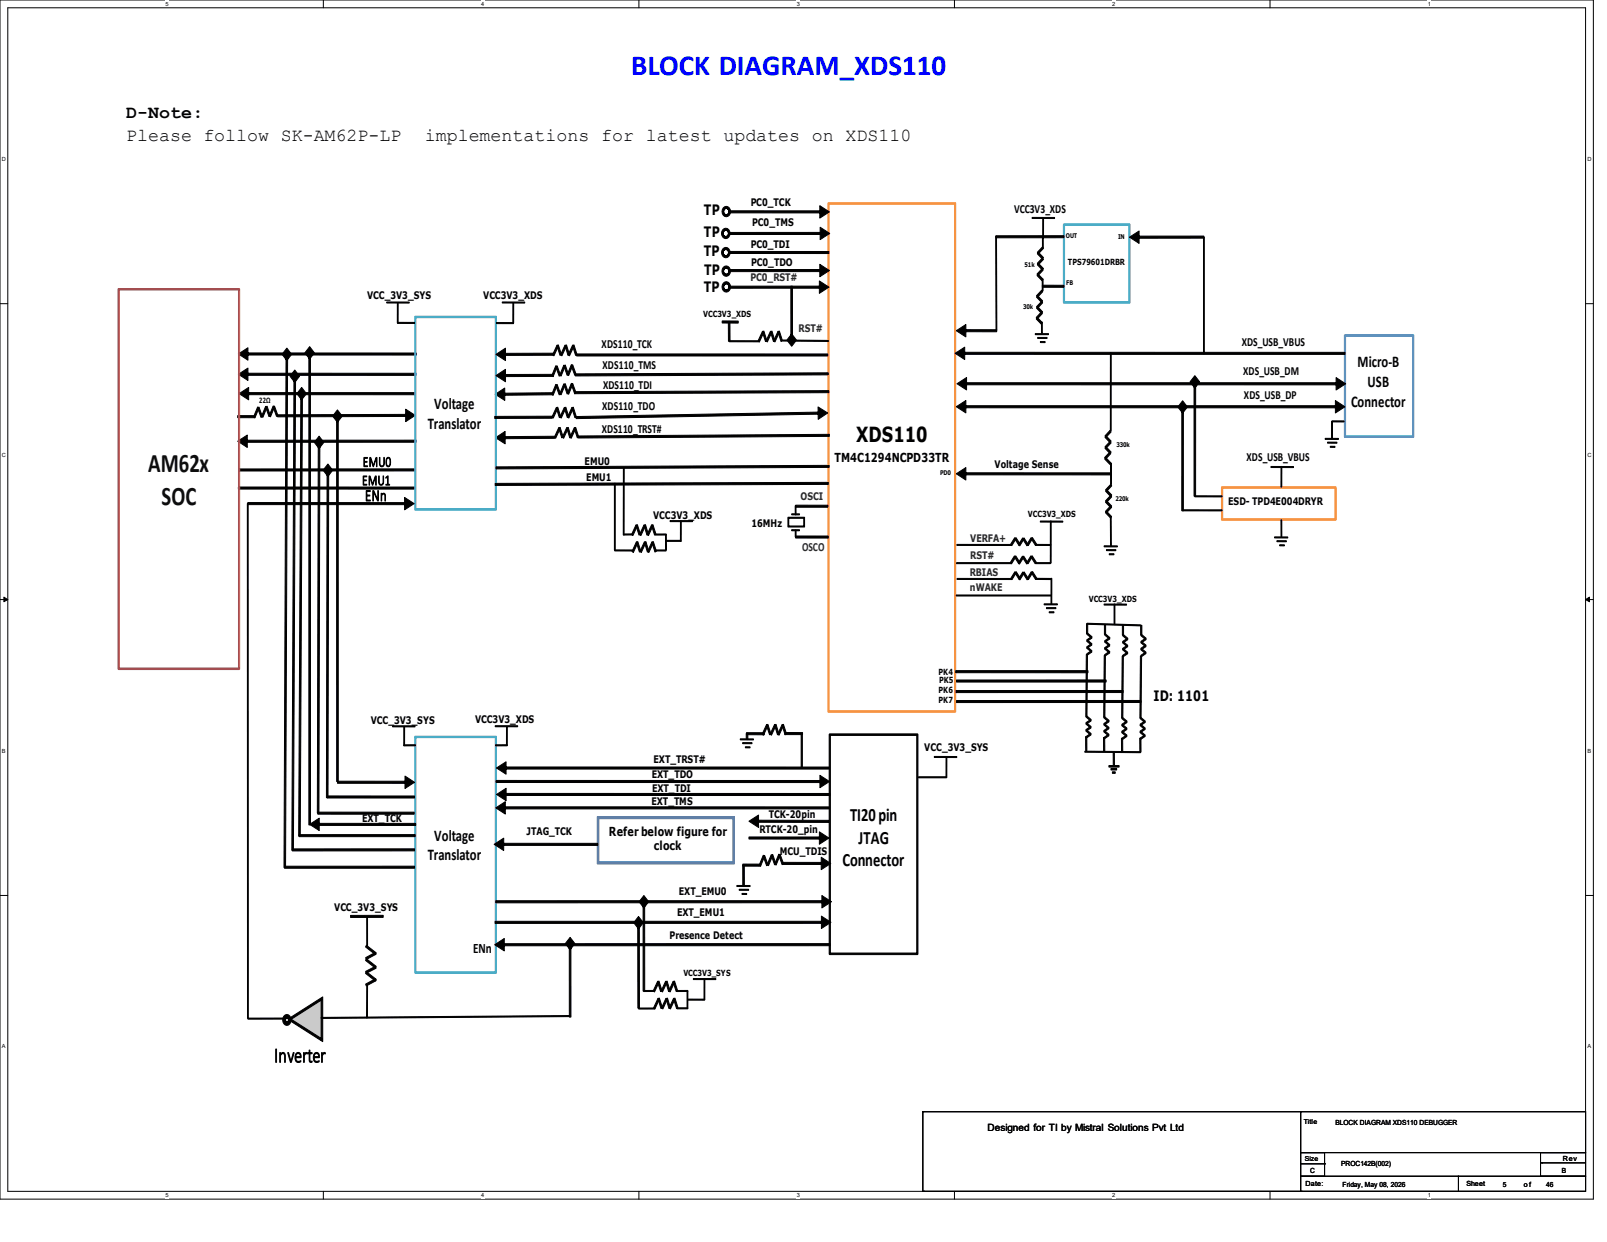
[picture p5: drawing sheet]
<svg xmlns="http://www.w3.org/2000/svg" width="279mm" height="216mm" viewBox="0 0 279 216" stroke-linecap="round" stroke-linejoin="round" font-family="sans-serif">
<path d="M0 0h277v208.4h-277zM1.4 1.4h274.3v205.7h-274.3z" fill="none" stroke="#000" stroke-width=".17"/>
<g fill="#fff">
<path d="M28.8 .1h.5v1.1h-.5z"/>
<path d="M28.8 207.2h.5v1.1h-.5z"/>
</g>
<path d="M56.2 0v1.4M56.2 207.1v1.3" fill="none" stroke="#000" stroke-width=".17"/>
<g fill="#fff">
<path d="M83.7 .1h.5v1.1h-.5z"/>
<path d="M83.7 207.2h.5v1.1h-.5z"/>
</g>
<path d="M111.1 0v1.4M111.1 207.1v1.3" fill="none" stroke="#000" stroke-width=".17"/>
<g fill="#fff">
<path d="M138.5 .1h.6v1.1h-.6z"/>
<path d="M138.5 207.2h.6v1.1h-.6z"/>
</g>
<path d="M165.9 0v1.4M165.9 207.1v1.3" fill="none" stroke="#000" stroke-width=".17"/>
<g fill="#fff">
<path d="M193.4 .1h.5v1.1h-.5z"/>
<path d="M193.4 207.2h.5v1.1h-.5z"/>
</g>
<path d="M220.8 0v1.4M220.8 207.1v1.3" fill="none" stroke="#000" stroke-width=".17"/>
<g fill="#fff">
<path d="M248.2 .1h.6v1.1h-.6z"/>
<path d="M248.2 207.2h.6v1.1h-.6z"/>
<path d="M.3 27.1h.8v1.1h-.8z"/>
<path d="M276 27.1h.7v1.1h-.7z"/>
<path d="M.3 78.5h.8v1.1h-.8z"/>
<path d="M276 78.5h.7v1.1h-.7z"/>
</g>
<path d="M0 52.8h1.4M275.7 52.8h1.3" fill="none" stroke="#000" stroke-width=".17"/>
<g fill="#fff">
<path d="M.3 129.9h.7v1.1h-.7z"/>
<path d="M276 129.9h.6v1.1h-.6z"/>
</g>
<path d="M0 104.2h1.4M275.7 104.2h1.3" fill="none" stroke="#000" stroke-width=".17"/>
<path d="M.7 103.8l.7 .4-.7 .4zM275.7 104.2l.7-.4v.8z" fill="#000" stroke="#000" stroke-width=".17"/>
<g fill="#fff">
<path d="M.3 181.4h.7v1.1h-.7z"/>
<path d="M276 181.4h.6v1.1h-.6z"/>
</g>
<path d="M0 155.7h1.4M275.7 155.7h1.3" fill="none" stroke="#000" stroke-width=".17"/>
<path d="M15.1 24.7h235.9v165.9h-235.9z" fill="#fff"/>
<path d="M15.1 24.7h235.9v165.9h-235.9z" fill="none" stroke="#000" stroke-width=".17"/>
<path d="M15 24.6h236v166.1h-236z" fill-rule="evenodd" fill="#fff"/>
<path d="M103.8 142h23.9v8.2h-23.9zM104.1 142.1v7.9l-.1-.2h23.6l-.2 .2v-7.9l.2 .2h-23.6z" fill="#43729d" stroke="#43729d" stroke-width=".17"/>
<path d="M233.8 58.2h12v17.8h-12zM233.9 58.3v17.6v-.1h11.8l-.1 .1v-17.6l.1 .2h-11.8z" fill="#4a7ebb" stroke="#4a7ebb" stroke-width=".17"/>
<path d="M144 35.3l22.1-.1 .1 .2v88.3l-.1 .1h-22.1l-.1-.1zM144.2 35.4v88.3l-.2-.1h22.1l-.1 .1v-88.3l.1 .1h-22.1z" fill="#f69240" stroke="#f69240" stroke-width=".17"/>
<g fill="#000" stroke="#000" stroke-width=".17">
<path d="M173.1 41h11.9v.3h-11.9zM173.1 41.1h.2v16.3h-.1zM181.2 49.6h3.8v.3h-3.8zM100 65l44-.2v.4l-44 .2zM100.2 61.5h43.7v.4h-43.7zM209.2 41.2h.2v20.3h-.2zM138.3 87.8h5.6v.4h-5.6z"/>
<path d="M167.7 57.3h5.6v.4h-5.6zM166.3 57.5l1.6-1.1v2.2z"/>
<path d="M197.8 41v.4h11.5v-.4zM196.4 41.2l1.6 1.1v-2.1z"/>
<path d="M87.5 68.4v.3l8.7-.1v-.3zM86.1 68.5l1.7 1.1v-2.1z"/>
<path d="M100.2 72.4v.4l42.3-.8v-.4zM142.2 70.7l.1 2.2 1.6-1.1z"/>
<path d="M167.7 70.5h64.8v.4h-64.8zM166.3 70.7l1.6-1.1v2.2zM232.2 69.6l1.6 1.1-1.6 1.1z"/>
<path d="M205.5 70.7v18.1h.2l.1-18.1zM205.6 69.7l-.8 1 .8 1.1 .8-1.1z"/>
<path d="M207.6 66.4v19.8h.3v-19.8zM207.7 65.3l-.8 1.1 .8 1.1 .9-1.1z"/>
</g>
<path d="M184.9 39h11.5v13.7h-11.5zM185.1 39.1v13.5l-.1-.2h11.4l-.1 .2v-13.5l.1 .1h-11.4z" fill="#46aac5" stroke="#46aac5" stroke-width=".17"/>
<path d="M137.1 90h2.7v1.5h-2.7z" fill-rule="evenodd" fill="#fff"/>
<g fill="#000" stroke="#000" stroke-width=".17">
<path d="M179.4 37.8h4v.2h-4zM67.2 52.5h3.9v.2h-3.9zM69.1 56h3v.2h-3zM69.1 52.6h.1v3.6h-.1zM86.3 56.1h3v.2h-3zM87.3 52.5h3.9v.2h-3.9zM89.2 52.6h.1v3.6h-.1zM125.6 55.8h2.8l-.1 .4-2.7-.1zM126.6 55.9h.3v3.4h-.2zM126.8 59.2h5.2v.2h-5.2zM126.9 43.7h17.2v.4h-17.2zM132.6 57.6l.2 .2-.8 1.6-.2-.1z"/>
<path d="M134 57.6l.2 .2-.8 1.6-.2-.1zM132.5 57.7l.3-.2 .5 1.7-.2 .2zM135.3 57.6l.2 .2-.8 1.6-.2-.1zM134 57.7l.2-.2 .5 1.7-.2 .2zM135.3 57.7l.2-.2 .5 1.7-.2 .2zM136.1 59.1l7.9 .1v.2l-7.9-.1zM180 58h2.3v.2h-2.3zM180.4 58.7h1.6v.1h-1.6zM180.9 59.4h.8v.2l-.8-.1zM181.1 54.2l.1 .3-.9 1-.1-.3zM180.3 55.2l.9 .9-.1 .3-.9-1zM181.1 50.4l.2 .3-.9 1-.2-.3z"/>
<path d="M180.4 51.4l.9 .9-.2 .3-.9-.9zM181.1 52.4l.2 .2-.9 1-.2-.3zM180.4 53.3l.9 .9-.2 .3-.9-.9zM181.2 46.7l.2 .3-.9 .9-.2-.3zM180.5 47.6l.9 .9-.2 .3-.9-.9zM181.2 48.5h.1v2.1h-.1zM181.1 56h.1v1.9h-.1zM181.2 42.9l.2 .3-.9 .9-.1-.2zM180.5 43.8l.9 1-.2 .2-.8-.9zM181.2 44.8l.2 .3-.9 .9-.1-.2zM180.5 45.8l.9 .9-.2 .3-.8-1zM181.2 41.1h.2v2h-.2z"/>
<path d="M181.3 37.9h.1v3.6h-.1zM41.3 72.2l3 .1v.3h-3zM44.8 70.7l.2 .2-.7 1.7-.2-.1zM46.2 70.6l.2 .2-.7 1.7-.2-.1zM44.8 70.9l.2-.1 .6 1.6-.2 .2zM47.5 70.6l.2 .1-.7 1.8-.2-.2zM46.2 70.8l.2-.2 .6 1.7-.2 .1zM47.5 70.7l.2-.1 .6 1.6-.2 .2zM86 72.4h10v.3h-10zM96.6 63.6l.3 .1-.7 1.8-.3-.2zM96.6 66.8l.3 .2-.7 1.7-.3-.1zM96.7 70.8l.3 .2-.8 1.7-.2-.2z"/>
<path d="M96.9 60l.2 .2-.8 1.7-.2-.2zM97.2 74.3l.2 .2-.8 1.7-.2-.2zM98 63.5l.3 .1-.7 1.8-.3-.2zM98 66.7l.3 .2-.7 1.7-.3-.1zM98.1 70.8l.3 .2-.8 1.7-.3-.2zM98.2 60l.3 .2-.8 1.7-.2-.2zM96.6 63.8l.3-.2 .6 1.6-.3 .2zM96.6 67l.3-.2 .6 1.7-.3 .1zM96.7 70.9l.3-.1 .5 1.7-.2 .1zM96.8 60.1l.3-.1 .5 1.6-.2 .2zM98.5 74.3l.3 .2-.8 1.7-.2-.2zM97.1 74.4l.3-.1 .5 1.7-.2 .1z"/>
<path d="M99.3 63.4l.3 .2-.7 1.7-.3-.2zM99.3 66.6l.3 .2-.7 1.7-.3-.1zM99.4 70.8l.3 .2-.8 1.7-.2-.2zM99.6 60l.2 .2-.8 1.7-.2-.2zM98 63.6l.3-.2 .6 1.7-.3 .1zM98 66.8l.3-.1 .6 1.6-.3 .2zM98.1 70.9l.3-.1 .5 1.7-.3 .1zM98.2 60.1l.3-.1 .5 1.6-.2 .2zM99.9 74.3l.2 .2-.8 1.7-.2-.2zM98.5 74.4l.3-.1 .5 1.7-.2 .1zM99.9 68.1l44.2-.2v.4l-44.2 .1zM99.3 63.6l.3-.2 .6 1.7-.3 .1z"/>
<path d="M99.3 66.8l.3-.1 .6 1.6-.3 .2zM99.4 70.9l.3-.1 .5 1.7-.2 .1zM99.5 60.1l.3-.1 .5 1.6-.2 .2zM100.5 75.8l43.7-.3v.4l-43.7 .2zM99.8 74.4l.3-.1 .5 1.7-.2 .1zM193 78.6l.1 .3-.9 .9-.1-.3zM193 74.8l.2 .3-.9 .9-.2-.2zM192.3 75.7l.9 1-.2 .3-.9-1zM193 76.7l.2 .3-.9 .9-.2-.2zM192.3 77.6l.9 1-.2 .3-.9-1zM193.1 61.3h.1v13.6h-.1zM230.4 76.2h2.3v.2h-2.3z"/>
<path d="M230.8 76.9h1.6v.1h-1.6zM231.3 77.6h.8v.2h-.8zM231.6 73.2h2.1v.2l-2.1-.1zM231.5 73.2h.2v3.1h-.2zM41.4 84.7h30.8v.3h-30.8zM41.6 81.5h30.6v.4h-30.6zM86.1 84l57.9-.1v.3l-57.9 .2zM86.2 81.2l58-.3v.4l-58 .2zM106.8 84h.2v11.6h-.2zM108.4 81.3h.1v11.7h-.1zM110.6 91.2l.2 .2-.8 1.7-.2-.2zM110.7 94.2l.2 .2-.8 1.6-.2-.1z"/>
<path d="M108.4 92.8h1.5v.2h-1.5zM106.9 95.6h3.1v.2h-3.1zM112 91.2l.2 .2-.8 1.7-.2-.2zM112 94.2l.3 .2-.8 1.6-.2-.1zM110.6 91.3l.2-.1 .6 1.7-.3 .1zM110.6 94.3l.3-.2 .5 1.7-.2 .2zM113.3 91.2l.2 .2-.8 1.7-.2-.2zM113.4 94.2l.2 .2-.8 1.6-.2-.1zM112 91.3l.2-.1 .5 1.7-.2 .1zM112 94.3l.3-.2 .5 1.7-.2 .2zM113.3 91.3l.2-.1 .6 1.7-.3 .1zM113.3 94.3l.3-.2 .5 1.7-.2 .2z"/>
<path d="M115.7 92.9h.1l.1 2.7h-.2zM113.9 95.6h1.9v.2h-1.9zM113.9 92.8h1.9v.2h-1.9zM115.8 93.9h2.6v.2h-2.6zM116.5 90.5h3.9v.2h-3.9zM118.3 90.5h.1v3.6h-.1zM137.6 92.1h1.4v.2h-1.4zM137.7 89.3h1.3v.2h-1.3zM138.3 93.2h5.7v.3h-5.7zM138.3 87.9h.1v1.6h-.1zM138.3 92.2h.1v1.2h-.1zM166.3 97.8h9.5v.2h-9.5z"/>
<path d="M166.4 94.6h9.5v.2h-9.5zM176.4 96.6l.2 .3-.7 1.1-.2-.2zM176.4 93.5l.2 .2-.7 1.1-.2-.2zM177.8 96.7l.2 .2-.7 1.2-.3-.3zM177.8 93.5l.2 .2-.7 1.2-.2-.2zM176.6 96.6l.7 1.2-.2 .2-.7-1.1zM176.6 93.5l.8 1.1-.2 .2-.8-1.1zM179.2 96.6l.2 .3-.7 1.1-.2-.2zM179.3 93.5l.2 .2-.7 1.1-.2-.2zM178 96.7l.7 1.1-.2 .2-.7-1.1zM178 93.5l.8 1.2-.2 .2-.8-1.2zM180.1 97.8h2.5v.2h-2.5z"/>
<path d="M180.1 94.6h2.6v.2h-2.6zM179.5 96.6l.7 1.2-.2 .2-.8-1.2zM179.5 93.4l.7 1.2-.2 .2-.7-1.1zM180.9 90.6h3.9v.2h-3.9zM182.6 90.6h.2v7.3h-.2zM192 94.9h2.3v.2h-2.3zM192.4 95.5h1.6v.2h-1.6zM192.9 96.3h.8v.1h-.8zM192.2 79.5l.9 .9-.1 .3-.9-.9zM193.1 89.8h.1v5.1h-.1zM193.1 87.9l.2 .3-.9 .9-.2-.2zM192.4 88.9l.9 .9-.2 .3-.9-1z"/>
<path d="M193.1 86.1l.2 .3-.9 .9-.2-.2zM192.4 87l.9 1-.2 .2-.9-.9zM193.1 84.2l.2 .3-.9 .9-.2-.3zM192.4 85.1l.9 .9-.2 .3-.9-.9zM193.1 80.5h.1v3.7h-.1zM205.6 88.6h6.9v.2h-6.9zM207.7 86.2h4.8v.2h-4.8zM221 81.1h3.9v.2h-3.9zM221.6 93.3h2.3v.2h-2.3zM222 94h1.6v.2h-1.6zM222.5 94.7h.8v.2h-.8zM222.7 81.1h.2v3.6h-.2z"/>
<path d="M222.7 90.4h.2v3h-.2zM166.2 116.6h23v.3h-23zM166.3 103.4h16.5v.2h-16.5zM166.3 118.2h26v.4h-26zM166.4 100.5l9.5 .1v.1h-9.5zM176.5 99.4l.2 .2-.8 1.2-.2-.3zM177.8 99.4l.2 .3-.7 1.1-.2-.2zM176.7 99.4l.7 1.1-.2 .3-.7-1.2zM179.3 99.4l.2 .2-.7 1.2-.2-.3zM178.1 99.4l.7 1.2-.2 .2-.8-1.2zM180.2 100.5l2.6 .1v.1h-2.6zM179.5 99.4l.8 1.1-.2 .2-.8-1.1z"/>
<path d="M181.5 105h2.3v.1h-2.3zM181.9 105.6h1.7v.2h-1.7zM182.4 106.3h.8v.2h-.8zM182.7 100.5h.2v4.6h-.2zM192 105h3.9v.2h-3.9zM193.7 105h.1v3.6h-.1zM56.9 138.4h15.2v.3h-15.2zM68.2 126.2h4v.2l-4-.1zM70.2 126.4h.2l-.1 3.2h-.1zM70.2 129.5h2v.1l-2 .1zM86.1 126.2h3.9v.1h-3.9zM86.2 129.5h2v.1l-2 .1z"/>
<path d="M88.1 126.3h.1v3.3h-.1zM128.7 128.4h2.3v.2h-2.3zM129.1 129.1h1.6v.2h-1.6zM129.6 129.8h.8v.2h-.8zM129.8 127.4h3.1v.3h-3.1zM129.7 127.5h.3v1.1h-.3zM133.3 125.9l.2 .2-.8 1.7-.2-.2zM134.7 125.9l.2 .2-.8 1.7-.2-.2zM133.3 126l.2-.1 .5 1.7-.2 .1zM136 125.9l.2 .2-.8 1.7-.2-.2zM134.7 126l.2-.1 .5 1.7-.2 .1zM136.4 127.3h3.1v.4h-3.1z"/>
<path d="M136 126l.2-.1 .6 1.7-.3 .1zM159.7 135h4.9v.2h-4.9zM162.4 131.5h3.9v.2h-3.9zM164.5 131.6h.1v3.6h-.1zM49.5 150.6h22.6v.3h-22.6zM50.8 147.6h21.3v.3h-21.3zM52 145.1h20.2v.3h-20.2zM55.2 141.2h16.8v.3h-16.8zM128.1 153.9h2.3v.2h-2.3zM128.5 154.6h1.7v.2h-1.7zM129 155.3h.8v.2h-.8zM129.1 150.2h3.1v.4h-3.1z"/>
<path d="M129.1 150.4h.3v3.6h-.3zM132.7 148.7l.2 .1-.7 1.8-.2-.2zM134.1 148.6l.2 .1-.7 1.8-.2-.2zM132.7 148.8l.2-.1 .6 1.6-.2 .2zM135.4 148.5l.2 .1-.7 1.8-.2-.2zM134.1 148.7l.2-.2 .6 1.7-.2 .1zM135.4 148.7l.2-.2 .6 1.7-.2 .1zM114.3 170.6l.3 .2-.8 1.6-.2-.1zM114.4 173.5l.2 .2-.7 1.7-.3-.2zM111.9 172.2h1.9v.2h-1.9zM111 175.2h2.8v.2h-2.8zM115.7 170.6l.3 .2-.8 1.6-.3-.1z"/>
<path d="M115.8 173.5l.2 .2-.8 1.7-.2-.2zM114.3 170.7l.3-.2 .5 1.7-.2 .2zM114.4 173.6l.2-.1 .6 1.7-.3 .1zM117 170.6l.3 .2-.8 1.6-.2-.1zM117.1 173.5l.2 .2-.7 1.7-.3-.2zM115.7 170.7l.3-.2 .5 1.7-.3 .2zM115.8 173.6l.2-.1 .6 1.7-.3 .1zM117 170.7l.3-.2 .5 1.7-.2 .2zM117.1 173.6l.2-.1 .6 1.7-.3 .1zM119.5 173.7h3v.2h-3zM117.7 172.2h1.9v.2h-1.9zM117.7 175.2h1.9v.2h-1.9z"/>
<path d="M119.5 172.3h.1v3h-.1zM120.6 170.1h3.9v.2h-3.9zM122.4 170.2h.1v3.6h-.1z"/>
<path d="M126.9 36.6l15.9 .1v.3h-15.9zM142.5 35.8l1.7 1-1.7 1.1z"/>
<path d="M126.8 49.7v.4h15.9v-.4zM142.5 48.8v2.2l1.6-1.1z"/>
<path d="M126.9 40.4v.4h16v-.4zM142.6 39.5v2.2l1.7-1.1z"/>
<path d="M127 46.9v.3h15.8v-.4zM142.5 46v2.1l1.7-1.1z"/>
<path d="M137.5 49.7h.3v9.4h-.3zM137.6 58l.9 1.1-.9 1.1-.8-1.1z"/>
<path d="M42.7 76.5v.4h29.6v-.4zM41.3 76.7l1.7 1.1v-2.2z"/>
<path d="M42.8 64.9h29.5v.3h-29.5zM41.4 65.1l1.7-1.1v2.1z"/>
<path d="M42.8 61.4h29.6v.3h-29.6zM41.4 61.5l1.7-1v2.1z"/>
<path d="M43 68.2l29.2 .1v.3h-29.2zM41.6 68.4l1.6-1.1v2.2z"/>
<path d="M48.2 72.1v.4l22.6-.1v-.4zM70.5 71.1v2.2l1.7-1.1z"/>
<path d="M49.7 61.6l-.3 89.2h.2l.4-89.2zM49.9 60.5l-.9 1.1 .9 1.1 .8-1.1z"/>
<path d="M51.1 65.4l-.4 82.4h.3l.4-82.4zM51.3 64.3l-.9 1.1 .8 1.1 .9-1.1z"/>
<path d="M52.3 68.4l-.4 76.9h.3l.4-76.9zM52.5 67.3l-.9 1.1 .8 1.1 .9-1.1z"/>
<path d="M53.7 61.3h.3v82.1h-.3zM53.8 60.3l.9 1-.9 1.1-.8-1.1z"/>
<path d="M55.3 76.9l-.1 64.4h.3l.1-64.4zM55.5 75.8l-.9 1.1 .9 1.1 .8-1.1z"/>
<path d="M58.5 72.3h.3v63.6h-.3zM58.7 71.3l.8 1-.8 1.1-.9-1.1z"/>
<path d="M87.5 75.9v.4l8.9-.1v-.4zM86.2 76.1l1.6 1.1v-2.2z"/>
<path d="M87.6 61.4v.4h8.6v-.4zM86.2 61.6l1.7 1.1v-2.2z"/>
<path d="M87.6 65.1v.4l8.6-.1v-.3zM86.2 65.3l1.7 1.1v-2.2z"/>
<path d="M167.5 61.2l66.3 .1v.3h-66.3zM166.1 61.4l1.6-1.1v2.2z"/>
<path d="M56.9 81.7l-.1 57h.2l.2-57zM57 80.7l-.8 1 .8 1.1 .8-1.1z"/>
<path d="M137 89.9h2.9v1.7h-2.9zM137.1 90v1.5v-.1h2.7l-.1 .1v-1.5l.1 .1h-2.7z"/>
<path d="M167.6 82.2h25.6v.4l-25.6-.1zM166.3 82.4l1.6-1.1v2.1z"/>
<path d="M58.7 135.8h12v.4h-12zM70.4 134.9l1.7 1.1-1.7 1.1z"/>
<path d="M86.2 135.7h56.6v.3h-56.6zM142.6 134.8l1.6 1.1-1.6 1z"/>
<path d="M87.7 133.3h56.5v.4h-56.5zM86.3 133.5l1.7-1.1v2.2z"/>
<path d="M87.7 137.9h56.6v.4h-56.6zM86.3 138.1l1.7-1.1v2.2z"/>
<path d="M144.2 127.6h15.4v38.2l-.1 .1h-15.3zM144.4 127.7v38.1l-.1-.1h15.2l-.1 .1v-38.1l.1 .1h-15.2z"/>
<path d="M55.2 143.1h17.1v.4h-17.1zM53.8 143.3l1.7-1.1v2.2z"/>
<path d="M86.2 156.6v.3h57v-.3zM142.9 155.7v2.1l1.7-1.1z"/>
<path d="M87.6 140.3h56.6v.3h-56.6zM86.2 140.4l1.7-1v2.1z"/>
<path d="M111.8 156.7h.3v15.6h-.3zM111.9 155.7l.9 1-.9 1.1-.8-1.1z"/>
<path d="M130.2 145.5h12.5v.4h-12.5zM142.5 144.6l1.6 1.1-1.6 1.1z"/>
<path d="M131.6 142.6h12.5v.4l-12.5-.1zM130.2 142.8l1.7-1.1v2.1z"/>
<path d="M136 149.9h7.1v.4h-7.1zM142.8 149l1.6 1.1-1.6 1.1z"/>
<path d="M86.1 160.2v.3h57v-.4zM142.8 159.3v2.1l1.7-1.1z"/>
<path d="M87.4 164v.4h56.9v-.4zM86 164.2l1.7 1.1v-2.2z"/>
<path d="M110.9 160.4h.3v14.8h-.3zM111 159.3l.8 1.1-.8 1.1-.8-1.1z"/>
</g>
<path d="M212.4 84.7l19.8-.1 .1 .2v5.5l-.1 .2h-19.7l-.1-.2zM212.6 84.8v5.5l-.1-.1h19.7l-.1 .1v-5.5l.1 .1h-19.7z" fill="#f69240" stroke="#f69240" stroke-width=".17"/>
<g fill="#46aac5" stroke="#46aac5" stroke-width=".17">
<path d="M72.1 55h14.2v33.6l-.1 .1h-14.1zM72.3 55.1v33.5l-.1-.2h14l-.1 .2v-33.5l.1 .1h-14z"/>
<path d="M72.1 128h14.2v41.1l-.1 .1h-14.1zM72.3 128.1v41l-.1-.2h14l-.1 .2v-41l.1 .1h-14z"/>
</g>
<path d="M50.3 177.2l5.7-3.6v7.2z" fill="#c9c9c9"/>
<path d="M50 177.2l6.1-3.9v7.8zM50.4 177l5.6 3.6-.2 .2v-7.2l.2 .1-5.6 3.6z" fill="#000" stroke="#000" stroke-width=".17"/>
<path d="M49.5 176.8a.6 .6 0 0 1 .9 .1 .6 .6 0 0 1-.2 .9 .6 .6 0 0 1-.8-.1 .6 .6 0 0 1 .1-.9z" fill-rule="evenodd" fill="#c9c9c9"/>
<g fill="#000" stroke="#000" stroke-width=".17">
<path d="M43 87.5h.1l.1 89.5h-.2zM180.2 100.5l2.6 .1v.1h-2.6zM188.9 108.4h.2v1.7h-.2zM189 108.3l9.3 .3v.2l-9.3-.3zM188.9 113.6l.8-.5 .1 .2-.8 .6zM188.9 112.4l.8-.5 .1 .2-.8 .6zM189 112.4l.8 .7-.1 .2-.8-.6zM189 111.2l.8 .7-.1 .2-.8-.6zM189 111.2l.8-.5 .1 .2-.8 .6zM189.1 110l.8 .7-.2 .2-.8-.7zM192 108.6h.2v1.7h-.2zM192.1 113.8l.7-.5 .2 .2-.8 .5z"/>
<path d="M192.1 112.6l.7-.6 .2 .3-.8 .5zM192.2 112.6l.8 .7-.2 .2-.7-.7zM192.2 111.4l.8 .6-.2 .3-.7-.7zM192.1 111.4l.8-.6 .1 .3-.8 .5zM192.2 110.2l.8 .6-.1 .3-.8-.7zM195.1 108.7h.2v1.7h-.2zM195.2 113.9l.8-.5 .1 .2-.8 .6zM195.2 112.7l.8-.5 .1 .2-.8 .6zM195.3 112.7l.8 .7-.1 .2-.8-.6zM195.3 111.5l.8 .7-.1 .2-.8-.7zM195.2 111.5l.8-.5 .1 .2-.8 .5zM195.3 110.3l.8 .7-.1 .2-.8-.7z"/>
<path d="M198.3 108.7h.2v1.7h-.2zM198.4 113.9l.8-.5v.2l-.7 .6zM198.4 112.7l.8-.5v.2l-.7 .5zM198.5 112.7l.8 .7-.2 .2-.8-.7zM198.5 111.5l.8 .7-.2 .2-.8-.7zM198.4 111.5l.8-.6 .1 .3-.8 .5zM198.5 110.3l.8 .6-.1 .3-.8-.7zM139.3 127.5h.2v6h-.2zM166.2 120h29.1v.4h-29.1zM166.3 121.8h32.1v.3h-32.1zM188.6 130.6l9.7 .1v.1h-9.7zM188.7 128.1h.3v2.4h-.2z"/>
<path d="M188.8 128.1l.8-.6 .1 .2-.8 .6zM188.8 126.8l.8-.5 .1 .2-.8 .6zM188.9 126.8l.8 .7-.1 .2-.8-.6zM188.9 125.6l.8 .7-.1 .2-.8-.6zM188.8 125.6l.8-.5 .1 .2-.8 .6zM188.9 124.4l.8 .7-.1 .2-.8-.7zM188.9 113.8h.2l-.1 10.7h-.2zM191.9 128.2h.2v2.4h-.2zM191.9 128.2l.8-.5 .1 .2-.8 .5zM191.9 127l.8-.6 .1 .3-.8 .5zM192 127l.8 .7-.1 .2-.8-.7zM192 125.8l.8 .7-.1 .2-.8-.7z"/>
<path d="M191.9 125.8l.8-.6 .1 .3-.8 .5zM192 124.6l.8 .6-.1 .3-.8-.7zM192 113.9h.2l-.1 10.8h-.2zM193.5 130.8h.2l.1 2.4h-.2zM193.4 134.2h.5v.2h-.5zM193.2 133.6h.9v.3h-.9zM192.8 133.1h1.8v.2h-1.8zM195 128.3h.2v2.5h-.2zM195 128.3l.8-.5 .1 .2-.8 .6zM195 127.1l.8-.5 .1 .2-.8 .6zM195.1 127.1l.8 .7-.1 .2-.8-.6zM195.1 125.9l.8 .7-.1 .2-.8-.7z"/>
<path d="M195.1 125.9l.7-.5 .1 .2-.8 .5zM195.2 124.7l.8 .7-.2 .2-.8-.7zM195.1 114l.2 .1-.1 10.7h-.2zM198.2 128.3h.2v2.4h-.2zM198.2 128.3l.8-.5 .1 .2-.8 .6zM198.2 127.1l.8-.5 .1 .2-.8 .5zM198.3 127.1l.8 .7-.1 .2-.8-.7zM198.3 125.9l.8 .7-.1 .2-.8-.7zM198.2 125.9l.8-.6 .1 .3-.8 .5zM198.3 124.7l.8 .7-.1 .2-.8-.7zM198.3 114h.2l-.1 10.8h-.2zM61 159.1h5.6v.4h-5.6z"/>
<path d="M63.8 159.4h.1v5h-.1zM43.1 177h6.4v.2h-6.4zM63.6 171.1l1.7-1 .1 .4-1.7 .9zM63.6 166.5l1.7-1 .1 .4-1.7 .9zM63.6 168.9l1.7-.9 .1 .3-1.7 .9zM63.7 164.3l1.7 1.3-.1 .3-1.7-1.3zM63.7 166.7l1.7 1.3-.1 .3-1.7-1.3zM63.7 168.9l1.7 1.3-.1 .3-1.7-1.3zM63.8 171.2h.1v5.7h-.2zM55.8 176.9l43.4-.4v.2l-43.4 .3z"/>
<path d="M125.8 36.1a.79 .79 0 0 1 1 0 .79 .79 0 0 1 .2 1 .73 .73 0 0 1-.9 .6 .73 .73 0 0 1-.6-.9zM125.8 36.7a.5 .5 0 0 0 1 0 .5 .5 0 0 0-1 0z"/>
<path d="M125.7 39.9a.73 .73 0 0 1 .9-.1 .73 .73 0 0 1 .3 .8 .77 .77 0 0 1-.8 .9 .77 .77 0 0 1-.6-1.1zM125.7 40.5a.51 .51 0 0 0 1 0 .51 .51 0 0 0-1 0z"/>
<path d="M125.7 43.3a.79 .79 0 0 1 1 0 .79 .79 0 0 1 .2 1 .77 .77 0 0 1-1.1 .3 .77 .77 0 0 1-.3-1.1zM125.7 43.9a.51 .51 0 0 0 1 0 .51 .51 0 0 0-1 0z"/>
<path d="M125.7 46.5a.79 .79 0 0 1 1.1 0 .79 .79 0 0 1 .1 1 .73 .73 0 0 1-.9 .5 .73 .73 0 0 1-.5-.9zM125.8 47.1a.5 .5 0 0 0 1 0 .5 .5 0 0 0-1 0z"/>
<path d="M125.8 49.2a.79 .79 0 0 1 1 0 .79 .79 0 0 1 .2 1 .73 .73 0 0 1-.9 .6 .73 .73 0 0 1-.6-.9zM125.8 49.8a.5 .5 0 0 0 1 0 .5 .5 0 0 0-1 0z"/>
<path d="M167.8 66.5h64.8v.4h-64.8zM166.4 66.7l1.7-1.1v2.2zM232.3 65.6l1.7 1.1-1.7 1.1z"/>
<path d="M43.1 87.4h27.5v.3h-27.5zM70.3 86.5l1.7 1-1.7 1.1z"/>
<path d="M87.3 146.6h16.6v.4h-16.6zM85.9 146.8l1.7-1.1v2.1z"/>
<path d="M49.4 176.6a.73 .73 0 0 1 .9-.1 .73 .73 0 0 1 .3 .8 .76 .76 0 0 1-.7 1 .76 .76 0 0 1-.8-1zM49.5 177.3a.4 .4 0 0 0 .8 0 .4 .4 0 0 0-.8 0z"/>
<path d="M99 164h.3v12.8h-.3zM99.1 162.9l.9 1.1-.9 1.1-.8-1.1z"/>
</g>
<path d="M20.6 50.2h21l.1 66.1-.1 .1h-21l-.1-.1zM20.7 50.3v66l-.1-.2h21l-.1 .2v-66l.1 .1h-21z" fill="#be4b48" stroke="#be4b48" stroke-width=".17"/>
<g fill="none" stroke="#000" stroke-width=".17">
<path d="M160.4 193.3h.1M160.4 193.3h65.9M160.4 193.3v13.8M226.1 193.3h49.6v7.1h-49.6zM160.4 207.1h.1M160.6 207.1h.1M160.6 207.1h65.8M226.1 200.4h4.2v4.1h-4.2zM226.1 204.5h27.5v2.6h-27.5zM226.1 202.3h4.2M230.3 202.3h.1M253.6 204.5h22.1v2.6h-22.1z"/>
<path d="M267.8 200.4h7.9v4.1h-7.9zM268 202.1h.1M268 202.1h7.7"/>
</g>
<text font-size="5" fill="#00f" x="109.7" y="13">BLOCK DIAGRAM_XDS110</text>
<g font-size="4.7" fill="#0d0d0d">
<text x="25.8" y="82.1">AM62x</text>
<text x="28.1" y="87.7">SOC</text>
</g>
<g font-size="3.6">
<text x="148.8" y="76.8">XDS110</text>
<text x="47.7" y="184.7">Inverter</text>
</g>
<g font-size="3.3">
<text x="147.8" y="142.8">TI20 pin</text>
<text x="149.3" y="146.7">JTAG</text>
<text x="146.5" y="150.6">Connector</text>
</g>
<g font-size="3.2">
<text x="21.9" y="20.4">D-Note:</text>
<text x="21.9" y="24.4">Please follow SK-AM62P-LP</text>
<text x="73.9" y="24.4">implementations for latest updates on XDS110</text>
</g>
<g font-size="2.8">
<text x="236" y="63.8">Micro-B</text>
<text x="75.5" y="71.1">Voltage</text>
<text x="234.9" y="70.7">Connector</text>
<text x="237.7" y="67.2">USB</text>
<text x="74.4" y="74.6">Translator</text>
<text x="63.5" y="87.1">ENn</text>
<text x="74.4" y="149.6">Translator</text>
<text x="75.5" y="146.1">Voltage</text>
</g>
<g font-size="2.5">
<text x="122.4" y="37.3">TP</text>
<text x="122.4" y="41.2">TP</text>
<text x="122.3" y="44.5">TP</text>
<text x="122.4" y="47.8">TP</text>
<text x="122.3" y="50.8">TP</text>
<text x="63.1" y="81.1">EMU0</text>
<text x="63" y="84.3">EMU1</text>
<text x="200.6" y="121.9">ID: 1101</text>
<text x="82.3" y="165.6">ENn</text>
</g>
<g font-size="2.2">
<text x="176.3" y="37">VCC3V3_XDS</text>
<text x="104.6" y="60.4">XDS110_TCK</text>
<text x="104.8" y="64.1">XDS110_TMS</text>
<text x="215.9" y="60.2">XDS_USB_VBUS</text>
<text x="216.2" y="65.2">XDS_USB_DM</text>
<text x="104.7" y="71.3">XDS110_TDO</text>
<text x="104.9" y="67.6">XDS110_TDI</text>
<text x="216.3" y="69.4">XDS_USB_DP</text>
<text x="104.6" y="75.2">XDS110_TRST#</text>
<text x="145.1" y="80.3">TM4C1294NCPD33TR</text>
<text x="216.7" y="80.2">XDS_USB_VBUS</text>
<text x="105.9" y="145.3">Refer below figure for</text>
<text x="113.7" y="147.8">clock</text>
</g>
<text font-size="2.2" fill="#292929" x="139.4" y="95.7">OSCO</text>
<g font-size="1.8">
<text x="130.5" y="35.8">PC0_TCK</text>
<text x="130.8" y="39.4">PC0_TMS</text>
<text x="130.5" y="43.1">PC0_TDI</text>
<text x="130.6" y="46.3">PC0_TDO</text>
<text x="63.8" y="51.9">VCC_3V3_SYS</text>
<text x="84" y="51.9">VCC3V3_XDS</text>
<text x="101.6" y="80.8">EMU0</text>
<text x="101.9" y="83.7">EMU1</text>
<text x="172.9" y="81.4">Voltage Sense</text>
<text x="213.5" y="87.8">ESD- TPD4E004DRYR</text>
<text x="113.5" y="90.2">VCC3V3_XDS</text>
<text x="130.6" y="91.7">16MHz</text>
<text x="64.5" y="125.9">VCC_3V3_SYS</text>
<text x="82.6" y="125.6">VCC3V3_XDS</text>
<text x="160.7" y="130.6">VCC_3V3_SYS</text>
<text x="113.3" y="135.2">EXT_TDO</text>
<text x="113.4" y="137.7">EXT_TDI</text>
<text x="113.6" y="132.6">EXT_TRST#</text>
<text x="63" y="142.9">EXT_TCK</text>
<text x="113.2" y="139.9">EXT_TMS</text>
<text x="133.6" y="142.2">TCK-20pin</text>
<text x="91.5" y="145.1">JTAG_TCK</text>
<text x="132" y="144.9">RTCK-20_pin</text>
<text x="135.6" y="148.5">MCU_TDIS</text>
<text x="118" y="155.6">EXT_EMU0</text>
<text x="58.1" y="158.4">VCC_3V3_SYS</text>
<text x="117.7" y="159.3">EXT_EMU1</text>
<text x="116.4" y="163.3">Presence Detect</text>
</g>
<g font-size="1.8" fill="#292929">
<text x="130.5" y="48.8">PC0_RST#</text>
<text x="138.9" y="57.7">RST#</text>
<text x="139.2" y="87">OSCI</text>
<text x="168.7" y="94.3">VERFA+</text>
<text x="168.6" y="100.1">RBIAS</text>
<text x="168.7" y="97.1">RST#</text>
<text x="168.6" y="102.7">nWAKE</text>
</g>
<text font-size="1.7" x="171.7" y="196.6">Designed for TI by Mistral Solutions Pvt Ltd</text>
<g font-size="1.5">
<text x="185.7" y="46">TPS79601DRBR</text>
<text x="122.3" y="55.2">VCC3V3_XDS</text>
<text x="45" y="70.1">22Ω</text>
<text x="178.7" y="89.9">VCC3V3_XDS</text>
<text x="189.3" y="104.6">VCC3V3_XDS</text>
<text x="163.2" y="117.3">PK4</text>
<text x="163.3" y="118.7">PK5</text>
<text x="163.2" y="120.5">PK6</text>
<text x="163.2" y="122.3">PK7</text>
<text x="118.8" y="169.6">VCC3V3_SYS</text>
</g>
<g font-size="1.2">
<text x="226.7" y="195.5">Title</text>
<text x="232.2" y="195.5">BLOCK DIAGRAM XDS110 DEBUGGER</text>
<text x="226.9" y="201.8">Size</text>
<text x="227.8" y="203.8">C</text>
<text x="233.2" y="202.7">PROC142B(002)</text>
<text x="271.6" y="203.8">B</text>
<text x="271.7" y="201.8">Rev</text>
<text x="227" y="206.2">Date:</text>
<text x="233.4" y="206.3">Friday, May 08, 2026</text>
<text x="255" y="206.2">Sheet</text>
<text x="261.3" y="206.3">5</text>
<text x="265" y="206.3">of</text>
<text x="268.8" y="206.3">46</text>
</g>
<g font-size="1.1">
<text x="185.3" y="41.4">OUT</text>
<text x="194.4" y="41.5">IN</text>
<text x="178.1" y="46.4">51k</text>
<text x="177.9" y="53.8">30k</text>
<text x="185.4" y="49.6">FB</text>
<text x="194.1" y="77.7">330k</text>
<text x="163.4" y="82.6">PD0</text>
<text x="193.9" y="87">220k</text>
</g>
<g font-size="1">
<text x="28.8" y="1">5</text>
<text x="83.7" y="1">4</text>
<text x="138.5" y="1">3</text>
<text x="193.4" y="1">2</text>
<text x="248.2" y="1">1</text>
<text x=".3" y="27.9">D</text>
<text x="276" y="27.9">D</text>
<text x=".3" y="79.4">C</text>
<text x="276" y="79.4">C</text>
<text x=".3" y="130.8">B</text>
<text x="276" y="130.8">B</text>
<text x=".3" y="182.2">A</text>
<text x="276" y="182.2">A</text>
<text x="28.8" y="208.1">5</text>
<text x="83.7" y="208.1">4</text>
<text x="138.5" y="208.1">3</text>
<text x="193.4" y="208.1">2</text>
<text x="248.2" y="208.1">1</text>
</g>
</svg>
